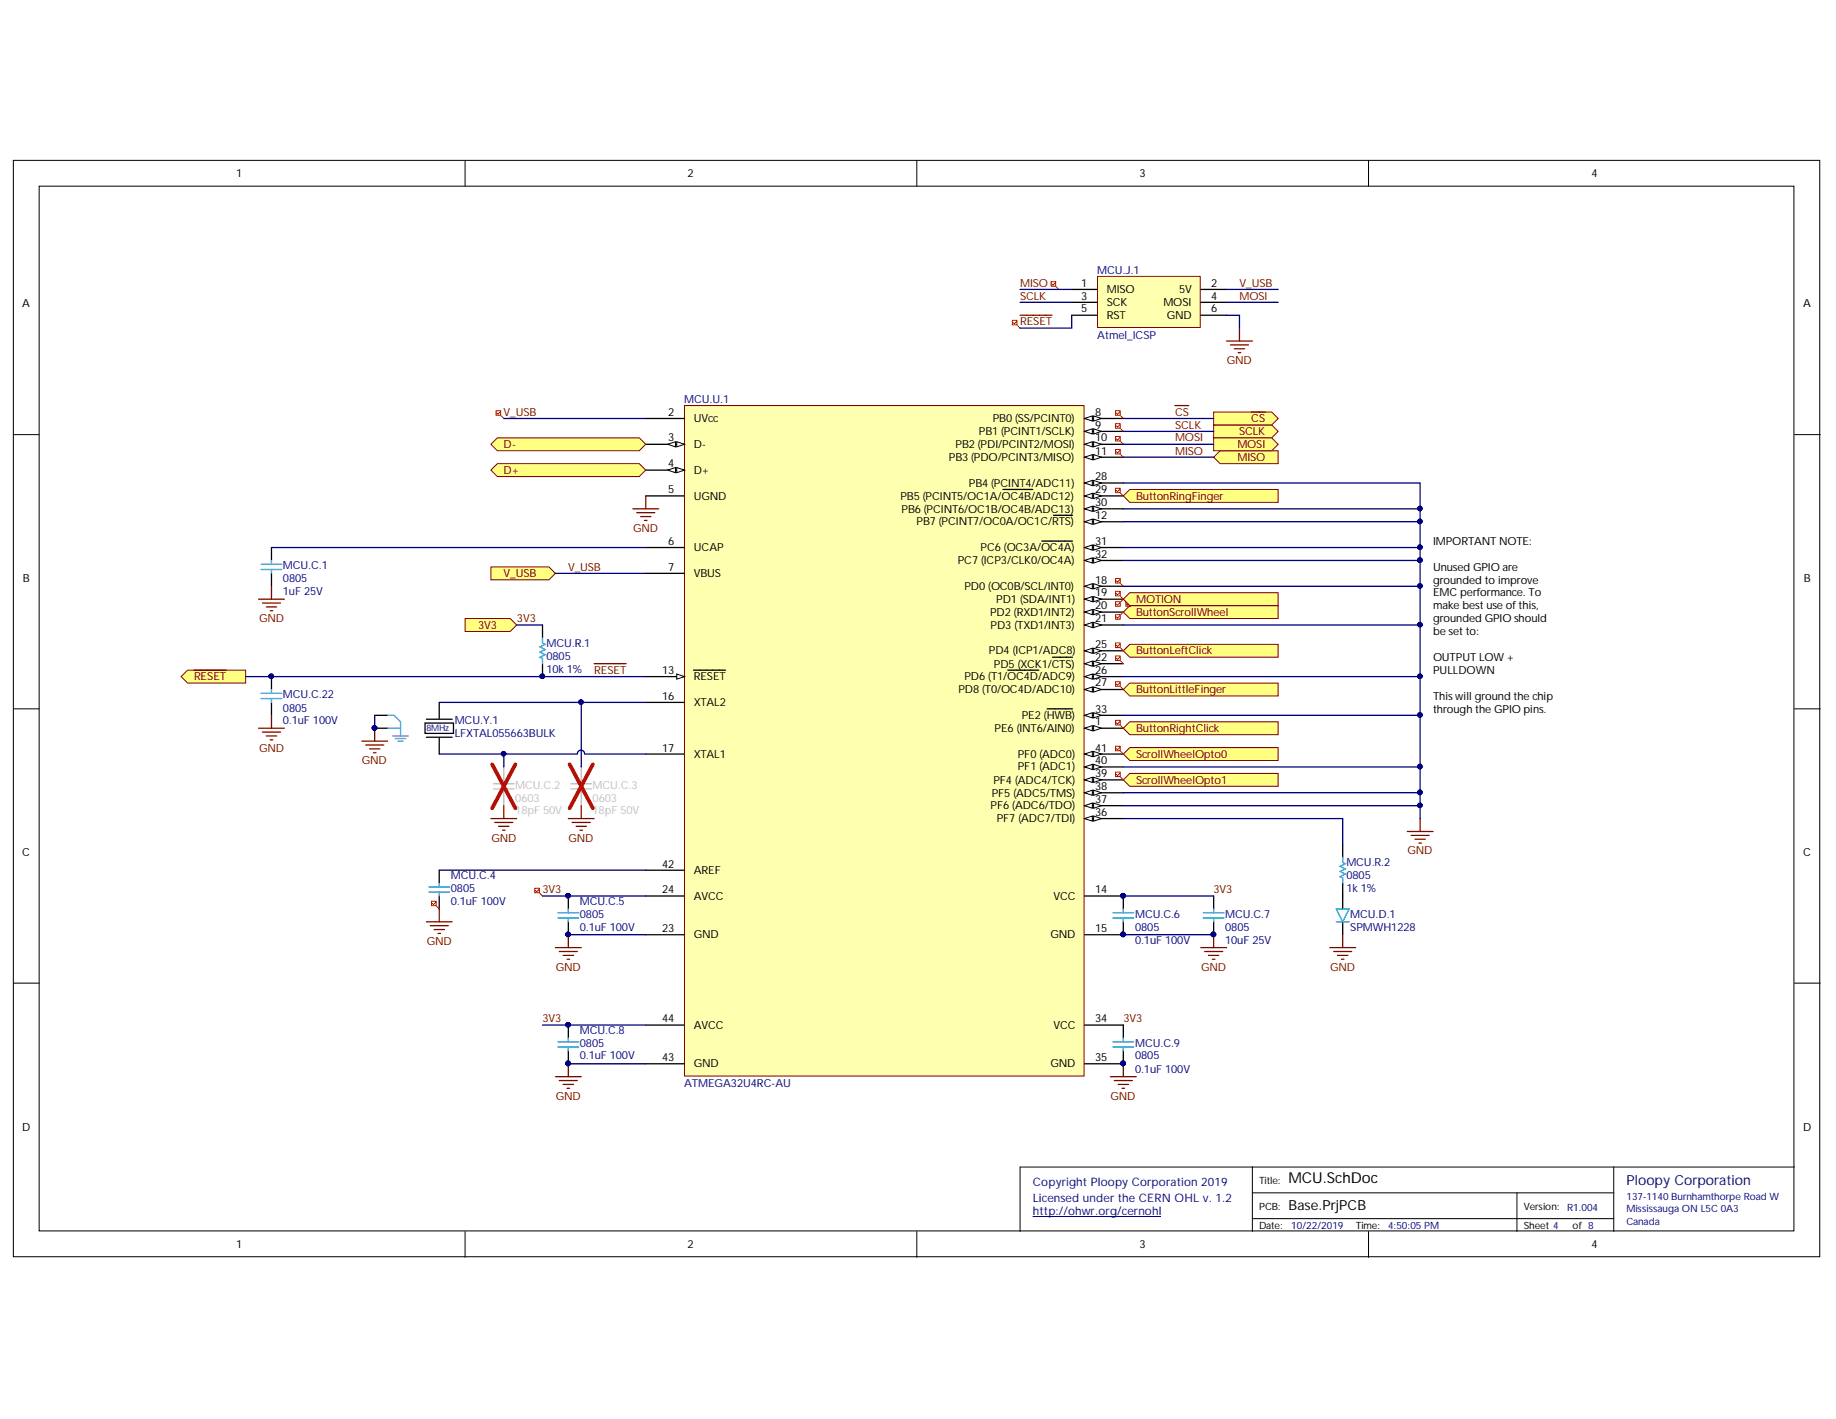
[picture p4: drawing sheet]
<svg xmlns="http://www.w3.org/2000/svg" width="279mm" height="216mm" viewBox="0 0 279 216" stroke-linecap="round" stroke-linejoin="round" font-family="sans-serif">
<g fill="#fff" stroke="#000" stroke-width=".15">
<path d="M2 24.4h274.9v166.8h-274.9z"/>
<path d="M6 28.3h267v159h-267z"/>
</g>
<g fill="none" stroke="#000" stroke-width=".15">
<path d="M70.8 24.4v3.9M139.5 24.4v3.9M208.3 24.4v3.9M2 66.1h4M273.1 66.1h3.9M2 107.9h4M273.1 107.9h3.9M2 149.6h4M273.1 149.6h3.9M190.6 177.6h-35.4v9.8M245.6 177.6v9.8M273.1 177.6h-82.5v9.8"/>
<path d="M70.8 187.4v3.9M139.5 187.4v3.9M190.6 181.5h55M190.6 185.4h55M208.3 187.4v3.9M230.8 181.5v5.9"/>
</g>
<path d="M157.2 185.1h19.4" fill="none" stroke="#000080" stroke-width=".15"/>
<path d="M104.2 61.7h60.8v102h-60.8z" fill="#ffffb0" stroke="#800000" stroke-width=".15"/>
<path d="M165.1 110.8h5.8" fill="none" stroke="#000" stroke-width=".2"/>
<path d="M165.1 110.8l1.1-.4v.8z" fill="#fff"/>
<path d="M165.1 110.8l1.1-.4v.8z" fill="none" stroke="#000" stroke-width=".15"/>
<path d="M166.4 110.4l1.2 .4-1.2 .4z" fill="#fff"/>
<path d="M166.4 110.4l1.2 .4-1.2 .4z" fill="none" stroke="#000" stroke-width=".15"/>
<path d="M98.3 63.7h5.9M98.3 67.6h5.9" fill="none" stroke="#000" stroke-width=".2"/>
<path d="M103 67.2l1.2 .4-1.2 .4z" fill="#fff"/>
<path d="M103 67.2l1.2 .4-1.2 .4z" fill="none" stroke="#000" stroke-width=".15"/>
<path d="M101.6 67.6l1.2-.4v.8z" fill="#fff"/>
<path d="M101.6 67.6l1.2-.4v.8z" fill="none" stroke="#000" stroke-width=".15"/>
<path d="M98.3 71.5h5.9" fill="none" stroke="#000" stroke-width=".2"/>
<path d="M103 71.1l1.2 .4-1.2 .4z" fill="#fff"/>
<path d="M103 71.1l1.2 .4-1.2 .4z" fill="none" stroke="#000" stroke-width=".15"/>
<path d="M101.6 71.5l1.2-.4v.8z" fill="#fff"/>
<path d="M101.6 71.5l1.2-.4v.8z" fill="none" stroke="#000" stroke-width=".15"/>
<path d="M98.3 75.5h5.9M165.1 63.7h5.8M98.3 83.3h5.9M98.3 87.2h5.9" fill="none" stroke="#000" stroke-width=".2"/>
<path d="M165.1 63.7l1.1-.4v.8z" fill="#fff"/>
<path d="M165.1 63.7l1.1-.4v.8z" fill="none" stroke="#000" stroke-width=".15"/>
<path d="M166.4 63.3l1.2 .4-1.2 .4z" fill="#fff"/>
<path d="M166.4 63.3l1.2 .4-1.2 .4z" fill="none" stroke="#000" stroke-width=".15"/>
<path d="M165.1 65.6h5.8" fill="none" stroke="#000" stroke-width=".2"/>
<path d="M165.1 65.6l1.1-.4v.8z" fill="#fff"/>
<path d="M165.1 65.6l1.1-.4v.8z" fill="none" stroke="#000" stroke-width=".15"/>
<path d="M166.4 65.2l1.2 .4-1.2 .4z" fill="#fff"/>
<path d="M166.4 65.2l1.2 .4-1.2 .4z" fill="none" stroke="#000" stroke-width=".15"/>
<path d="M165.1 67.6h5.8" fill="none" stroke="#000" stroke-width=".2"/>
<path d="M165.1 67.6l1.1-.4v.8z" fill="#fff"/>
<path d="M165.1 67.6l1.1-.4v.8z" fill="none" stroke="#000" stroke-width=".15"/>
<path d="M166.4 67.2l1.2 .4-1.2 .4z" fill="#fff"/>
<path d="M166.4 67.2l1.2 .4-1.2 .4z" fill="none" stroke="#000" stroke-width=".15"/>
<path d="M165.1 69.6h5.8" fill="none" stroke="#000" stroke-width=".2"/>
<path d="M165.1 69.6l1.1-.4v.8z" fill="#fff"/>
<path d="M165.1 69.6l1.1-.4v.8z" fill="none" stroke="#000" stroke-width=".15"/>
<path d="M166.4 69.2l1.2 .4-1.2 .4z" fill="#fff"/>
<path d="M166.4 69.2l1.2 .4-1.2 .4z" fill="none" stroke="#000" stroke-width=".15"/>
<path d="M165.1 79.4h5.8" fill="none" stroke="#000" stroke-width=".2"/>
<path d="M165.1 79.4l1.1-.4v.8z" fill="#fff"/>
<path d="M165.1 79.4l1.1-.4v.8z" fill="none" stroke="#000" stroke-width=".15"/>
<path d="M166.4 79l1.2 .4-1.2 .4z" fill="#fff"/>
<path d="M166.4 79l1.2 .4-1.2 .4z" fill="none" stroke="#000" stroke-width=".15"/>
<path d="M160.3 78.4h2.9M98.3 102.9h5.9" fill="none" stroke="#000" stroke-width=".2"/>
<path d="M103 102.6l1.2 .3-1.2 .4z" fill="#fff"/>
<path d="M103 102.6l1.2 .3-1.2 .4z" fill="none" stroke="#000" stroke-width=".15"/>
<path d="M165.1 89.2h5.8M98.3 106.9h5.9M98.3 114.7h5.9M105.5 102h4.9M165.1 136.3h5.8M165.1 142.2h5.8" fill="none" stroke="#000" stroke-width=".2"/>
<circle cx="170.9" cy="136.3" r=".35" fill="#000080" stroke="#000080" stroke-width=".15"/>
<path d="M165.1 89.2l1.1-.4v.8z" fill="#fff"/>
<path d="M165.1 89.2l1.1-.4v.8z" fill="none" stroke="#000" stroke-width=".15"/>
<path d="M166.4 88.8l1.2 .4-1.2 .4z" fill="#fff"/>
<path d="M166.4 88.8l1.2 .4-1.2 .4z" fill="none" stroke="#000" stroke-width=".15"/>
<path d="M165.1 91.2h5.8" fill="none" stroke="#000" stroke-width=".2"/>
<path d="M165.1 91.2l1.1-.4v.8z" fill="#fff"/>
<path d="M165.1 91.2l1.1-.4v.8z" fill="none" stroke="#000" stroke-width=".15"/>
<path d="M166.4 90.8l1.2 .4-1.2 .4z" fill="#fff"/>
<path d="M166.4 90.8l1.2 .4-1.2 .4z" fill="none" stroke="#000" stroke-width=".15"/>
<path d="M165.1 93.1h5.8" fill="none" stroke="#000" stroke-width=".2"/>
<path d="M165.1 93.1l1.1-.4v.8z" fill="#fff"/>
<path d="M165.1 93.1l1.1-.4v.8z" fill="none" stroke="#000" stroke-width=".15"/>
<path d="M166.4 92.7l1.2 .4-1.2 .4z" fill="#fff"/>
<path d="M166.4 92.7l1.2 .4-1.2 .4z" fill="none" stroke="#000" stroke-width=".15"/>
<path d="M165.1 95.1h5.8" fill="none" stroke="#000" stroke-width=".2"/>
<path d="M165.1 95.1l1.1-.4v.8z" fill="#fff"/>
<path d="M165.1 95.1l1.1-.4v.8z" fill="none" stroke="#000" stroke-width=".15"/>
<path d="M166.4 94.7l1.2 .4-1.2 .4z" fill="#fff"/>
<path d="M166.4 94.7l1.2 .4-1.2 .4z" fill="none" stroke="#000" stroke-width=".15"/>
<path d="M165.1 101h5.8" fill="none" stroke="#000" stroke-width=".2"/>
<path d="M165.1 101l1.1-.4v.8z" fill="#fff"/>
<path d="M165.1 101l1.1-.4v.8z" fill="none" stroke="#000" stroke-width=".15"/>
<path d="M166.4 100.6l1.2 .4-1.2 .4z" fill="#fff"/>
<path d="M166.4 100.6l1.2 .4-1.2 .4z" fill="none" stroke="#000" stroke-width=".15"/>
<path d="M160.2 100h3M165.1 99h5.8M98.3 136.3h5.9M98.3 142.2h5.9" fill="none" stroke="#000" stroke-width=".2"/>
<path d="M165.1 99l1.1-.4v.8z" fill="#fff"/>
<path d="M165.1 99l1.1-.4v.8z" fill="none" stroke="#000" stroke-width=".15"/>
<path d="M166.4 98.6l1.2 .4-1.2 .4z" fill="#fff"/>
<path d="M166.4 98.6l1.2 .4-1.2 .4z" fill="none" stroke="#000" stroke-width=".15"/>
<path d="M165.1 102.9h5.8" fill="none" stroke="#000" stroke-width=".2"/>
<path d="M165.1 102.9l1.1-.3v.7z" fill="#fff"/>
<path d="M165.1 102.9l1.1-.3v.7z" fill="none" stroke="#000" stroke-width=".15"/>
<path d="M166.4 102.6l1.2 .3-1.2 .4z" fill="#fff"/>
<path d="M166.4 102.6l1.2 .3-1.2 .4z" fill="none" stroke="#000" stroke-width=".15"/>
<path d="M153.4 102h4.7M165.1 104.9h5.8" fill="none" stroke="#000" stroke-width=".2"/>
<path d="M165.1 104.9l1.1-.4v.8z" fill="#fff"/>
<path d="M165.1 104.9l1.1-.4v.8z" fill="none" stroke="#000" stroke-width=".15"/>
<path d="M166.4 104.5l1.2 .4-1.2 .4z" fill="#fff"/>
<path d="M166.4 104.5l1.2 .4-1.2 .4z" fill="none" stroke="#000" stroke-width=".15"/>
<path d="M165.1 73.5h5.8" fill="none" stroke="#000" stroke-width=".2"/>
<path d="M165.1 73.5l1.1-.4v.8z" fill="#fff"/>
<path d="M165.1 73.5l1.1-.4v.8z" fill="none" stroke="#000" stroke-width=".15"/>
<path d="M166.4 73.1l1.2 .4-1.2 .4z" fill="#fff"/>
<path d="M166.4 73.1l1.2 .4-1.2 .4z" fill="none" stroke="#000" stroke-width=".15"/>
<path d="M165.1 75.5h5.8" fill="none" stroke="#000" stroke-width=".2"/>
<path d="M165.1 75.5l1.1-.4v.7z" fill="#fff"/>
<path d="M165.1 75.5l1.1-.4v.7z" fill="none" stroke="#000" stroke-width=".15"/>
<path d="M166.4 75.1l1.2 .4-1.2 .3z" fill="#fff"/>
<path d="M166.4 75.1l1.2 .4-1.2 .3z" fill="none" stroke="#000" stroke-width=".15"/>
<path d="M152.6 74.5h4.6M165.1 77.4h5.8" fill="none" stroke="#000" stroke-width=".2"/>
<path d="M165.1 77.4l1.1-.4v.8z" fill="#fff"/>
<path d="M165.1 77.4l1.1-.4v.8z" fill="none" stroke="#000" stroke-width=".15"/>
<path d="M166.4 77l1.2 .4-1.2 .4z" fill="#fff"/>
<path d="M166.4 77l1.2 .4-1.2 .4z" fill="none" stroke="#000" stroke-width=".15"/>
<path d="M165.1 83.3h5.8" fill="none" stroke="#000" stroke-width=".2"/>
<path d="M165.1 83.3l1.1-.4v.8z" fill="#fff"/>
<path d="M165.1 83.3l1.1-.4v.8z" fill="none" stroke="#000" stroke-width=".15"/>
<path d="M166.4 82.9l1.2 .4-1.2 .4z" fill="#fff"/>
<path d="M166.4 82.9l1.2 .4-1.2 .4z" fill="none" stroke="#000" stroke-width=".15"/>
<path d="M158.5 82.3h4.7M165.1 85.3h5.8" fill="none" stroke="#000" stroke-width=".2"/>
<path d="M165.1 85.3l1.1-.4v.8z" fill="#fff"/>
<path d="M165.1 85.3l1.1-.4v.8z" fill="none" stroke="#000" stroke-width=".15"/>
<path d="M166.4 84.9l1.2 .4-1.2 .4z" fill="#fff"/>
<path d="M166.4 84.9l1.2 .4-1.2 .4z" fill="none" stroke="#000" stroke-width=".15"/>
<path d="M165.1 108.8h5.8" fill="none" stroke="#000" stroke-width=".2"/>
<path d="M165.1 108.8l1.1-.4v.8z" fill="#fff"/>
<path d="M165.1 108.8l1.1-.4v.8z" fill="none" stroke="#000" stroke-width=".15"/>
<path d="M166.4 108.4l1.2 .4-1.2 .4z" fill="#fff"/>
<path d="M166.4 108.4l1.2 .4-1.2 .4z" fill="none" stroke="#000" stroke-width=".15"/>
<path d="M159.4 107.9h3.8M165.1 124.5h5.8M165.1 156h5.8M165.1 161.9h5.8" fill="none" stroke="#000" stroke-width=".2"/>
<path d="M165.1 124.5l1.1-.3v.7z" fill="#fff"/>
<path d="M165.1 124.5l1.1-.3v.7z" fill="none" stroke="#000" stroke-width=".15"/>
<path d="M166.4 124.2l1.2 .3-1.2 .4z" fill="#fff"/>
<path d="M166.4 124.2l1.2 .3-1.2 .4z" fill="none" stroke="#000" stroke-width=".15"/>
<path d="M165.1 122.6h5.8" fill="none" stroke="#000" stroke-width=".2"/>
<path d="M165.1 122.6l1.1-.4v.8z" fill="#fff"/>
<path d="M165.1 122.6l1.1-.4v.8z" fill="none" stroke="#000" stroke-width=".15"/>
<path d="M166.4 122.2l1.2 .4-1.2 .4z" fill="#fff"/>
<path d="M166.4 122.2l1.2 .4-1.2 .4z" fill="none" stroke="#000" stroke-width=".15"/>
<path d="M165.1 120.6h5.8" fill="none" stroke="#000" stroke-width=".2"/>
<path d="M165.1 120.6l1.1-.4v.8z" fill="#fff"/>
<path d="M165.1 120.6l1.1-.4v.8z" fill="none" stroke="#000" stroke-width=".15"/>
<path d="M166.4 120.2l1.2 .4-1.2 .4z" fill="#fff"/>
<path d="M166.4 120.2l1.2 .4-1.2 .4z" fill="none" stroke="#000" stroke-width=".15"/>
<path d="M165.1 118.7h5.8" fill="none" stroke="#000" stroke-width=".2"/>
<path d="M165.1 118.7l1.1-.4v.7z" fill="#fff"/>
<path d="M165.1 118.7l1.1-.4v.7z" fill="none" stroke="#000" stroke-width=".15"/>
<path d="M166.4 118.3l1.2 .4-1.2 .3z" fill="#fff"/>
<path d="M166.4 118.3l1.2 .4-1.2 .3z" fill="none" stroke="#000" stroke-width=".15"/>
<path d="M165.1 116.7h5.8" fill="none" stroke="#000" stroke-width=".2"/>
<path d="M165.1 116.7l1.1-.4v.8z" fill="#fff"/>
<path d="M165.1 116.7l1.1-.4v.8z" fill="none" stroke="#000" stroke-width=".15"/>
<path d="M166.4 116.3l1.2 .4-1.2 .4z" fill="#fff"/>
<path d="M166.4 116.3l1.2 .4-1.2 .4z" fill="none" stroke="#000" stroke-width=".15"/>
<path d="M165.1 114.7h5.8" fill="none" stroke="#000" stroke-width=".2"/>
<path d="M165.1 114.7l1.1-.4v.8z" fill="#fff"/>
<path d="M165.1 114.7l1.1-.4v.8z" fill="none" stroke="#000" stroke-width=".15"/>
<path d="M166.4 114.3l1.2 .4-1.2 .4z" fill="#fff"/>
<path d="M166.4 114.3l1.2 .4-1.2 .4z" fill="none" stroke="#000" stroke-width=".15"/>
<path d="M98.3 132.4h5.9M98.3 156h5.9M98.3 161.9h5.9" fill="none" stroke="#000" stroke-width=".2"/>
<circle cx="170.9" cy="136.3" r=".35" fill="#000080" stroke="#000080" stroke-width=".15"/>
<path d="M167 42.1h15.6v7.7h-15.6z" fill="#ffffb0" stroke="#800000" stroke-width=".15"/>
<path d="M163.1 44h3.9M163.1 46h3.9M163.1 48h3.9M182.7 44h4M182.7 46h4M182.7 48h4" fill="none" stroke="#000" stroke-width=".2"/>
<g fill="#ffff80" stroke="#800000" stroke-width=".15">
<path d="M74.7 67.6l1-1h21.6l1 1-1 1h-21.6z" fill-rule="evenodd"/>
<path d="M170.9 114.7l1-1h22.6v2h-22.6z" fill-rule="evenodd"/>
</g>
<path d="M155.2 48h4.9M186.7 51.9h3.9M187.2 52.5h2.8M187.8 53.1h1.6M188.4 53.7h.4M188.6 49.9v2M96.3 77.4h3.9M96.9 78h2.7M97.5 78.6h1.6M98.1 79.2h.4M98.3 75.5v1.9" fill="none" stroke="#800000" stroke-width=".2"/>
<path d="M74.7 71.5l1-1h21.6l1 1-1 1h-21.6z" fill-rule="evenodd" fill="#ffff80" stroke="#800000" stroke-width=".15"/>
<path d="M41.3 83.3v2M41.3 87.2v2" fill="none" stroke="#000" stroke-width=".2"/>
<path d="M39.7 86.6h3.2M39.7 85.9h3.2M41.3 85.3v.6M41.3 86.6v.6" fill="none" stroke="#009cca" stroke-width=".2"/>
<path d="M39.3 91.2h4M39.9 91.8h2.8M40.5 92.3h1.6M41.1 92.9h.4M41.3 89.2v2" fill="none" stroke="#800000" stroke-width=".2"/>
<g fill="#ffff80" stroke="#800000" stroke-width=".15">
<path d="M74.7 86.3h8.8l1 .9-1 1h-8.8z" fill-rule="evenodd"/>
<path d="M184.7 64.7h8.8l1 .9-1 1h-8.8z" fill-rule="evenodd"/>
<path d="M184.7 69.6l1-1h8.8v1.9h-8.8z" fill-rule="evenodd"/>
<path d="M184.7 62.7h8.8l1 1-1 1h-8.8z" fill-rule="evenodd"/>
</g>
<path d="M190.4 62.7h2.1" fill="none" stroke="#800000" stroke-width=".2"/>
<path d="M184.7 66.6h8.8l1 1-1 1h-8.8z" fill-rule="evenodd" fill="#ffff80" stroke="#800000" stroke-width=".15"/>
<g fill="none" stroke="#800000" stroke-width=".2">
<path d="M178.8 61.7h2.1M55.1 112.8h3.9M55.7 113.4h2.7M56.2 113.9h1.6M56.8 114.5h.4M57 110.8v2M90.4 101h4.9M66.8 138.3v2M74.7 124.5h3.9M75.3 125.1h2.7M75.9 125.7h1.6M76.5 126.3h.4"/>
<path d="M76.7 122.6v1.9M86.5 124.5h3.9M87.1 125.1h2.7M87.7 125.7h1.5M88.3 126.3h.3M88.5 122.6v1.9M64.9 140.3h3.9M65.5 140.8h2.7M66.1 141.4h1.5M66.6 142h.4M84.5 144.2h4M85.1 144.8h2.8"/>
<path d="M85.7 145.4h1.6M86.3 145.9h.4M86.5 142.2v2M182.7 144.2h4M183.3 144.8h2.8M183.9 145.4h1.6M184.5 145.9h.4M184.7 142.2v2M84.5 163.8h4M85.1 164.4h2.8M85.7 165h1.6M86.3 165.6h.4"/>
<path d="M86.5 161.9v1.9M169 163.8h3.9M169.6 164.4h2.7M170.2 165h1.5M170.7 165.6h.4M170.9 161.9v1.9"/>
</g>
<g fill="none" stroke="#000" stroke-width=".2">
<path d="M82.6 95.1v2M57 110.8h2M57 108.8h2M64.7 110h4.3v1.6h-4.3zM64.9 109.4h3.9M64.9 112.2h3.9M66.8 106.9v2.4M66.8 112.3v2.4M82.6 101v1.9M66.8 132.4v2M66.8 136.3v2M86.5 136.3v2"/>
<path d="M170.9 136.3v2M184.7 136.3v2M86.5 140.3v1.9M86.5 156v1.9M86.5 159.9v2M170.9 156v1.9M184.7 140.3v1.9"/>
</g>
<g fill="#000080" stroke="#000080" stroke-width=".15">
<circle cx="82.5" cy="102.9" r=".35"/>
<circle cx="57" cy="110.8" r=".35"/>
<circle cx="170.9" cy="136.3" r=".35"/>
<circle cx="184.7" cy="142.2" r=".35"/>
<circle cx="86.4" cy="161.8" r=".35"/>
<circle cx="86.5" cy="136.3" r=".35"/>
<circle cx="86.5" cy="142.2" r=".35"/>
<circle cx="86.5" cy="155.9" r=".35"/>
</g>
<g fill="none" stroke="#009cca" stroke-width=".2">
<path d="M82.6 97.1v.7l.4 .2-.8 .4 .8 .4-.8 .4 .8 .4-.8 .4 .4 .2v.8M65.3 135.7h3.1M65.3 135h3.1M66.8 134.4v.6M66.8 135.7v.6M84.9 139.7h3.2M84.9 138.9h3.2M86.5 138.3v.6M86.5 139.7v.6M169.4 139.7h3.1M169.4 138.9h3.1M170.9 138.3v.6"/>
<path d="M183.1 139.7h3.2M183.1 138.9h3.2M184.7 138.3v.6M184.7 139.7v.6M84.9 159.3h3.2M84.9 158.5h3.2M86.5 157.9v.6M86.5 159.3v.6M169.4 159.3h3.1M169.4 158.5h3.1M170.9 157.9v.6"/>
</g>
<path d="M59 110.8h2v1.2M59 108.8h1l1 1v1M59.8 112h2.3M60.2 112.4h1.5M60.6 112.8h.7" fill="none" stroke="#4a86e8" stroke-width=".2"/>
<path d="M75.1 119.2h3.1M76.7 116.7v2.5M86.9 119.2h3.1M88.5 116.7v2.5M75.1 120h3.1M76.7 120v2.6M86.9 120h3.1M88.5 120v2.6" fill="none" stroke="#c0bebc" stroke-width=".2"/>
<path d="M74.9 116.3l3.5 6.7M78.4 116.3l-3.5 6.7M86.7 116.3l3.5 6.7M90.2 116.3l-3.5 6.7" fill="none" stroke="#f00" stroke-width=".59"/>
<path d="M218.1 81.3h19.5v33.3h-19.5z" fill="#fff" stroke="#fff" stroke-width=".15"/>
<g fill="#ffff80" stroke="#800000" stroke-width=".15">
<path d="M170.9 93.1l1-1h22.6v2h-22.6z" fill-rule="evenodd"/>
<path d="M170.9 99l1-1h22.6v2h-22.6z" fill-rule="evenodd"/>
<path d="M170.9 118.7l1-1h22.6v1.9h-22.6z" fill-rule="evenodd"/>
<path d="M70.8 94.1h6.8l1 1-1 1h-6.8z" fill-rule="evenodd"/>
</g>
<path d="M214.2 126.5h3.9M214.7 127.1h2.8M215.3 127.7h1.6M215.9 128.3h.4M216.1 124.5v2" fill="none" stroke="#800000" stroke-width=".2"/>
<path d="M204.3 136.3v2M204.3 140.3v1.9" fill="none" stroke="#000" stroke-width=".2"/>
<path d="M203.4 138.3h1.9l-1 2z" fill="#fff"/>
<path d="M203.4 138.3h1.9l-1 2zM204.3 130.4v.8l.4 .2-.8 .4 .8 .4-.8 .4 .8 .4-.8 .4 .4 .2v.8M203.4 140.3h1.9" fill="none" stroke="#009cca" stroke-width=".2"/>
<path d="M204.3 128.5v1.9M204.3 134.4v1.9" fill="none" stroke="#000" stroke-width=".2"/>
<path d="M202.4 144.2h3.9M203 144.8h2.7M203.5 145.4h1.6M204.1 145.9h.4M204.3 142.2v2" fill="none" stroke="#800000" stroke-width=".2"/>
<g fill="none" stroke="#f00" stroke-width=".15">
<path d="M154.1 48.7h.7v.7h-.7zM154.7 48.9l-.4 .4-.2-.2M154.8 49.5l.4 .4M159.9 42.9h.8v.6h-.8zM160.6 43l-.4 .4-.2-.2M160.7 43.6l.4 .4M75.5 62.5h.7v.7h-.7zM76.2 62.6l-.4 .4-.2-.2M76.3 63.3l.4 .4M169.8 62.5h.7v.7h-.7zM169.8 74.3h.7v.7h-.7zM169.8 64.5h.7v.6h-.7z"/>
<path d="M169.8 68.4h.7v.7h-.7zM169.8 66.4h.7v.7h-.7zM170.5 62.6l-.4 .4-.2-.2M170.5 74.4l-.4 .4-.2-.2M170.5 64.6l-.4 .4-.2-.2M170.5 68.5l-.4 .4-.2-.2M170.5 66.6l-.4 .4-.2-.2M170.6 63.3l.3 .4M170.6 75.1l.3 .4M170.6 65.2l.3 .4M170.6 69.2l.3 .4M170.6 67.2l.3 .4"/>
<path d="M169.8 88h.7v.7h-.7zM169.8 97.8h.7v.7h-.7zM169.8 99.8h.7v.7h-.7zM170.5 88.2l-.4 .4-.2-.2M170.5 98l-.4 .4-.2-.2M170.5 99.9l-.4 .4-.2-.2M170.6 88.8l.3 .4M170.6 98.6l.3 .4M169.8 103.7h.7v.7h-.7zM169.8 113.5h.7v.7h-.7zM169.8 117.5h.7v.7h-.7zM170.5 103.9l-.4 .4-.2-.2"/>
<path d="M170.5 113.7l-.4 .4-.2-.2M170.5 117.6l-.4 .4-.2-.2M170.6 100.6l.3 .4M170.6 104.5l.3 .4M170.6 114.3l.3 .4M170.6 118.3l.3 .4M65.7 137.1h.7v.7h-.7zM66.4 137.3l-.4 .3-.2-.2M66.5 137.9l.3 .4M81.4 135.1h.7v.7h-.7zM82.1 135.3l-.4 .4-.2-.2M82.2 135.9l.4 .4"/>
</g>
<g fill="#ffff80" stroke="#800000" stroke-width=".15">
<path d="M170.9 75.5l1-1h22.6v1.9h-22.6z" fill-rule="evenodd"/>
<path d="M170.9 104.9l1-1h22.6v2h-22.6z" fill-rule="evenodd"/>
<path d="M170.9 110.8l1-1h22.6v2h-22.6z" fill-rule="evenodd"/>
<path d="M27.6 102.9l.9-.9h8.9v1.9h-8.9z" fill-rule="evenodd"/>
</g>
<path d="M29.5 102h4.9M39.3 110.8h4M39.9 111.4h2.8M40.5 112h1.6M41.1 112.6h.4M41.3 108.8v2" fill="none" stroke="#800000" stroke-width=".2"/>
<path d="M41.3 102.9v2M41.3 106.9v1.9" fill="none" stroke="#000" stroke-width=".2"/>
<circle cx="41.3" cy="102.9" r=".35" fill="#000080" stroke="#000080" stroke-width=".15"/>
<path d="M39.7 106.3h3.2M39.7 105.5h3.2M41.3 104.9v.6M41.3 106.3v.6" fill="none" stroke="#009cca" stroke-width=".2"/>
<path d="M169.8 90h.7v.7h-.7zM169.8 91.6h.7v.6h-.7zM170.5 90.1l-.4 .4-.2-.2M170.5 91.7l-.4 .4-.2-.2M170.6 90.8l.7 .8M170.9 91.2l-.3 .4M171.3 91.6h.7v.6h-.7zM172 91.7l-.4 .4-.2-.2M169.8 109.6h.7v.7h-.7zM170.5 109.8l-.4 .4-.2-.2M170.6 110.4l.3 .4" fill="none" stroke="#f00" stroke-width=".15"/>
<path d="M170.9 91.2l1-1h22.6v1.9h-22.6z" fill-rule="evenodd" fill="#ffff80" stroke="#800000" stroke-width=".15"/>
<g fill="none" stroke="#000080" stroke-width=".2">
<path d="M155.2 44h7.9M155.2 46h7.9M163.1 48v1.9h-7.9M186.7 48h1.9v1.9M186.7 44h7.8M186.7 46h7.8M76.7 63.7h21.6M170.9 73.5h45.2v5.9h-45.2M170.9 63.7h13.8M170.9 65.6h13.8M170.9 67.6h13.8M170.9 69.6h13.8"/>
<path d="M170.9 77.4h45.2M216.1 79.4v3.9M41.3 83.3h57M78.6 95.1h4M84.5 87.2h13.8M170.9 83.3h45.2v2M170.9 95.1h45.2M170.9 85.3h45.2M170.9 89.2h45.2M216.1 85.3v39.2M37.4 102.9h60.9M57 108.8v2"/>
<path d="M66.8 106.9h31.5M76.7 114.7v2M88.5 106.9v9.8M89 114.7a.55 .55 0 0 0-.6-.6 .55 .55 0 0 0-.5 .6h-21.1M89 114.7h9.3M170.9 116.7h45.2M170.9 108.8h45.2M170.9 102.9h45.2M66.8 132.4h31.5M82.6 136.3h15.7M170.9 124.5h33.4v4M170.9 136.3h13.8"/>
<path d="M170.9 122.6h45.2M170.9 120.6h45.2M82.6 156h15.7M86.5 142.2h11.8M170.9 142.2h13.8M86.5 161.9h11.8"/>
</g>
<g fill="#000080" stroke="#000080" stroke-width=".15">
<circle cx="82.5" cy="102.9" r=".35"/>
<circle cx="41.3" cy="102.9" r=".35"/>
<circle cx="57" cy="110.8" r=".35"/>
<circle cx="76.6" cy="114.7" r=".35"/>
<circle cx="88.4" cy="106.8" r=".35"/>
<circle cx="184.7" cy="142.2" r=".35"/>
<circle cx="170.9" cy="136.3" r=".35"/>
<circle cx="86.5" cy="136.3" r=".35"/>
<circle cx="86.5" cy="142.2" r=".35"/>
<circle cx="86.5" cy="155.9" r=".35"/>
<circle cx="86.4" cy="161.8" r=".35"/>
<circle cx="216.1" cy="122.5" r=".35"/>
<circle cx="216.1" cy="120.6" r=".35"/>
<circle cx="216.1" cy="116.6" r=".35"/>
<circle cx="216.1" cy="108.8" r=".35"/>
<circle cx="216.1" cy="102.9" r=".35"/>
<circle cx="216.1" cy="95" r=".35"/>
<circle cx="216.1" cy="85.2" r=".35"/>
<circle cx="216.1" cy="79.3" r=".35"/>
<circle cx="216.1" cy="77.4" r=".35"/>
<circle cx="216.1" cy="83.3" r=".35"/>
<circle cx="216.1" cy="89.2" r=".35"/>
</g>
<path d="M169.8 93.5h.7v.7h-.7zM170.5 93.7l-.4 .4-.2-.2M170.9 93.1l-.3 .4" fill="none" stroke="#f00" stroke-width=".15"/>
<g font-size="2.8" fill="#000080">
<text x="170.4" y="141.7">PIMCU0C0601</text>
<text x="170.4" y="161.4">PIMCU0C0901</text>
</g>
<text font-size="2.3" x="196.1" y="180.1">MCU.SchDoc</text>
<text font-size="2.1" x="196.1" y="184">Base.PrjPCB</text>
<text font-size="2.1" fill="#000080" x="247.5" y="180.3">Ploopy Corporation</text>
<g font-size="1.8" fill="#000080">
<text x="157.2" y="180.4">Copyright Ploopy Corporation 2019</text>
<text x="157.2" y="182.9">Licensed under the CERN OHL v. 1.2</text>
<text x="157.2" y="184.9">http://ohwr.org/cernohl</text>
</g>
<g font-size="1.7">
<text x="36" y="26.9">1</text>
<text x="104.6" y="26.9">2</text>
<text x="173.4" y="26.9">3</text>
<text x="242.2" y="26.9">4</text>
<text x="3.4" y="46.8">A</text>
<text x="164.5" y="43.6">1</text>
<text x="164.5" y="45.6">3</text>
<text x="164.5" y="47.5">5</text>
<text x="168.4" y="44.6">MISO</text>
<text x="168.4" y="46.6">SCK</text>
<text x="177.1" y="46.6">MOSI</text>
<text x="179.4" y="44.6">5V</text>
<text x="184.3" y="43.6">2</text>
<text x="184.3" y="45.6">4</text>
<text x="184.3" y="47.5">6</text>
<text x="274.4" y="46.8">A</text>
<text x="168.4" y="48.5">RST</text>
<text x="177.6" y="48.5">GND</text>
<text x="101.7" y="63.3">2</text>
<text x="105.6" y="64.3">UVcc</text>
<text x="151.1" y="64.3">PB0(SS/PCINT0)</text>
<text x="166.6" y="63.3">8</text>
<text x="166.6" y="65.2">9</text>
<text x="101.7" y="67.2">3</text>
<text x="101.7" y="71.1">4</text>
<text x="105.6" y="68.2">D-</text>
<text x="144.4" y="70.1">PB3(PDO/PCINT3/MISO)</text>
<text x="145.4" y="68.2">PB2(PDI/PCINT2/MOSI)</text>
<text x="149" y="66.2">PB1 (PCINT1/SCLK)</text>
<text x="166.6" y="67.2">10</text>
<text x="166.6" y="69.2">11</text>
<text x="101.7" y="75">5</text>
<text x="105.6" y="72.1">D+</text>
<text x="105.6" y="76">UGND</text>
<text x="137" y="76">PB5(PCINT5/OC1A/OC4B/ADC12)</text>
<text x="137.2" y="78">PB6(PCINT6/OC1B/OC4B/ADC13)</text>
<text x="147.4" y="74.1">PB4(PCINT4/ADC11)</text>
<text x="166.6" y="73.1">28</text>
<text x="166.6" y="75">29</text>
<text x="166.6" y="77">30</text>
<text x="101.7" y="82.9">6</text>
<text x="105.6" y="83.9">UCAP</text>
<text x="139.5" y="79.9">PB7 (PCINT7/OC0A/OC1C/RTS)</text>
<text x="149.2" y="83.9">PC6 (OC3A/OC4A)</text>
<text x="166.6" y="79">12</text>
<text x="166.6" y="82.9">31</text>
<text x="218.1" y="82.9">I</text>
<text x="218.5" y="82.9">MPORTANT NOTE:</text>
<text x="3.5" y="88.6">B</text>
<text x="101.7" y="86.9">7</text>
<text x="105.6" y="87.8">VBUS</text>
<text x="145.8" y="85.8">PC7 (ICP3/CLK0/OC4A)</text>
<text x="146.8" y="89.7">PD0(OC0B/SCL/INT0)</text>
<text x="166.6" y="88.8">18</text>
<text x="166.6" y="84.8">32</text>
<text x="218.1" y="86.9">Unused GPIO are</text>
<text x="218.1" y="88.8">grounded to improve</text>
<text x="274.5" y="88.6">B</text>
<text x="150.7" y="93.7">PD2(RXD1/INT2)</text>
<text x="150.7" y="95.7">PD3(TXD1/INT3)</text>
<text x="151.6" y="91.8">PD1 (SDA/INT1)</text>
<text x="166.6" y="90.7">19</text>
<text x="166.6" y="92.7">20</text>
<text x="166.6" y="94.6">21</text>
<text x="218.1" y="90.7">EMC performance. To</text>
<text x="218.1" y="92.7">make bestuse ofthis,</text>
<text x="218.1" y="94.6">grounded GPIO should</text>
<text x="150.5" y="99.5">PD4(ICP1/ADC8)</text>
<text x="151.3" y="101.6">PD5(XCK1/CTS)</text>
<text x="166.6" y="100.6">22</text>
<text x="166.6" y="98.6">25</text>
<text x="218.1" y="96.7">be setto:</text>
<text x="218.1" y="100.6">OUTPUT LOW+</text>
<text x="100.8" y="102.5">13</text>
<text x="100.8" y="106.5">16</text>
<text x="105.6" y="103.5">RESET</text>
<text x="105.6" y="107.4">XTAL2</text>
<text x="145.8" y="105.5">PD8(T0/OC4D/ADC10)</text>
<text x="146.8" y="103.5">PD6 (T1/OC4D/ADC9)</text>
<text x="166.6" y="102.5">26</text>
<text x="166.6" y="104.5">27</text>
<text x="218.1" y="102.5">PULLDOWN</text>
<text x="218.1" y="106.5">Thiswill ground the chip</text>
<text x="151.3" y="111.4">PE6 (INT6/AIN0)</text>
<text x="155.5" y="109.4">PE2(HWB)</text>
<text x="166.6" y="110.4">1</text>
<text x="166.6" y="108.4">33</text>
<text x="218.1" y="108.4">through the GPIO pins.</text>
<text x="100.8" y="114.3">17</text>
<text x="105.6" y="115.3">XTAL1</text>
<text x="151.2" y="119.3">PF4(ADC4/TCK)</text>
<text x="154.9" y="117.2">PF1 (ADC1)</text>
<text x="154.9" y="115.3">PF0(ADC0)</text>
<text x="166.6" y="118.2">39</text>
<text x="166.6" y="116.3">40</text>
<text x="166.6" y="114.3">41</text>
<text x="150.7" y="123.1">PF6 (ADC6/TDO)</text>
<text x="150.9" y="121.2">PF5(ADC5/TMS)</text>
<text x="151.7" y="125.1">PF7 (ADC7/TDI)</text>
<text x="166.6" y="124.2">36</text>
<text x="166.6" y="122.1">37</text>
<text x="166.6" y="120.2">38</text>
<text x="3.4" y="130.2">C</text>
<text x="274.4" y="130.2">C</text>
<text x="100.8" y="135.9">24</text>
<text x="100.8" y="132">42</text>
<text x="105.6" y="136.9">AVCC</text>
<text x="105.6" y="133">AREF</text>
<text x="160.3" y="136.9">VCC</text>
<text x="166.6" y="135.9">14</text>
<text x="100.8" y="141.8">23</text>
<text x="105.6" y="142.8">GND</text>
<text x="159.9" y="142.8">GND</text>
<text x="166.6" y="141.8">15</text>
<text x="100.8" y="155.5">44</text>
<text x="166.6" y="155.5">34</text>
<text x="100.8" y="161.5">43</text>
<text x="105.6" y="156.5">AVCC</text>
<text x="160.3" y="156.5">VCC</text>
<text x="166.6" y="161.5">35</text>
<text x="105.6" y="162.4">GND</text>
<text x="159.9" y="162.4">GND</text>
<text x="3.4" y="172">D</text>
<text x="274.4" y="172">D</text>
<text x="36" y="189.9">1</text>
<text x="104.6" y="189.9">2</text>
<text x="173.4" y="189.9">3</text>
<text x="242.2" y="189.9">4</text>
</g>
<g font-size="1.7" fill="#000080">
<text x="167" y="41.7">MCU.J.1</text>
<text x="167" y="51.5">Atmel_ICSP</text>
<text x="104.1" y="61.3">MCU.U.1</text>
<text x="43.1" y="86.6">MCU.C.1</text>
<text x="43.1" y="88.6">0805</text>
<text x="43.1" y="90.6">1uF 25V</text>
<text x="83.2" y="98.4">MCU.R.1</text>
<text x="83.2" y="100.4">0805</text>
<text x="43.1" y="106.2">MCU.C.22</text>
<text x="83.2" y="102.3">10k1%</text>
<text x="43.1" y="110.2">0.1uF 100V</text>
<text x="43.1" y="108.3">0805</text>
<text x="69.2" y="110.2">MCU.Y.1</text>
<text x="69.2" y="112.1">LFXTAL055663BULK</text>
<text x="204.9" y="131.8">MCU.R.2</text>
<text x="68.6" y="137.7">0.1uF 100V</text>
<text x="68.6" y="133.7">MCU.C.4</text>
<text x="68.6" y="135.7">0805</text>
<text x="88.2" y="137.7">MCU.C.5</text>
<text x="204.9" y="135.7">1k1%</text>
<text x="204.9" y="133.7">0805</text>
<text x="88.2" y="141.6">0.1uF 100V</text>
<text x="88.2" y="139.6">0805</text>
<text x="172.7" y="143.6">0.1uF 100V</text>
<text x="172.7" y="139.6">MCU.C.6</text>
<text x="172.7" y="141.6">0805</text>
<text x="186.4" y="143.6">10uF 25V</text>
<text x="186.4" y="139.6">MCU.C.7</text>
<text x="186.4" y="141.6">0805</text>
<text x="205.5" y="139.6">MCU.D.1</text>
<text x="205.5" y="141.6">SPMWH1228</text>
<text x="88.2" y="161.2">0.1uF 100V</text>
<text x="88.2" y="157.3">MCU.C.8</text>
<text x="88.2" y="159.3">0805</text>
<text x="172.7" y="159.3">MCU.C.9</text>
<text x="172.7" y="161.2">0805</text>
<text x="104.1" y="165.3">ATMEGA32U4RC-AU</text>
<text x="172.7" y="163.2">0.1uF 100V</text>
</g>
<g font-size="1.7" fill="#800000">
<text x="155.2" y="45.6">SCLK</text>
<text x="155.2" y="43.6">MISO</text>
<text x="188.6" y="45.6">MOSI</text>
<text x="188.6" y="43.6">V_USB</text>
<text x="155.2" y="49.5">RESET</text>
<text x="186.7" y="55.4">GND</text>
<text x="76.6" y="63.3">V_USB</text>
<text x="178.8" y="63.3">CS</text>
<text x="178.8" y="65.2">SCLK</text>
<text x="190.4" y="64.3">CS</text>
<text x="76.6" y="68.2">D-</text>
<text x="178.8" y="67.2">MOSI</text>
<text x="178.8" y="69.2">MISO</text>
<text x="188.3" y="70.1">MISO</text>
<text x="188.3" y="68.2">MOSI</text>
<text x="188.6" y="66.2">SCLK</text>
<text x="76.6" y="72.1">D+</text>
<text x="172.9" y="76">ButtonRingFinger</text>
<text x="96.4" y="80.9">GND</text>
<text x="76.6" y="87.8">V_USB</text>
<text x="86.5" y="86.9">V_USB</text>
<text x="39.4" y="94.6">GND</text>
<text x="72.8" y="95.7">3V3</text>
<text x="78.7" y="94.6">3V3</text>
<text x="172.9" y="93.7">ButtonScrollWheel</text>
<text x="172.9" y="91.8">MOTION</text>
<text x="172.9" y="99.5">ButtonLeftClick</text>
<text x="29.5" y="103.5">RESET</text>
<text x="90.4" y="102.5">RESET</text>
<text x="172.9" y="105.5">ButtonLittleFinger</text>
<text x="172.9" y="111.4">ButtonRightClick</text>
<text x="39.4" y="114.3">GND</text>
<text x="55.1" y="116.3">GND</text>
<text x="172.9" y="115.3">ScrollWheelOpto0</text>
<text x="172.9" y="119.3">ScrollWheelOpto1</text>
<text x="74.8" y="128">GND</text>
<text x="86.5" y="128">GND</text>
<text x="214.2" y="130">GND</text>
<text x="82.6" y="135.9">3V3</text>
<text x="184.7" y="135.9">3V3</text>
<text x="65" y="143.8">GND</text>
<text x="84.6" y="147.7">GND</text>
<text x="182.8" y="147.7">GND</text>
<text x="202.4" y="147.7">GND</text>
<text x="82.6" y="155.5">3V3</text>
<text x="171" y="155.5">3V3</text>
<text x="84.6" y="167.3">GND</text>
<text x="169" y="167.3">GND</text>
</g>
<g font-size="1.7" fill="#c0bebc">
<text x="78.4" y="123.9">18pF 50V</text>
<text x="78.4" y="120">MCU.C.2</text>
<text x="78.4" y="122">0603</text>
<text x="90.2" y="123.9">18pF 50V</text>
<text x="90.2" y="120">MCU.C.3</text>
<text x="90.2" y="122">0603</text>
</g>
<g font-size="1.5">
<text x="191.6" y="180.1">Title:</text>
<text x="191.6" y="184">PCB:</text>
<text x="231.9" y="184">Version:</text>
<text x="191.6" y="187">Date:</text>
<text x="206.3" y="187">Time:</text>
<text x="231.9" y="187">Sheet 4</text>
<text x="239.3" y="187">of 8</text>
</g>
<g font-size="1.5" fill="#000080">
<text x="238.5" y="184.3">R1.004</text>
<text x="247.5" y="184.5">Mississauga ON L5C 0A3</text>
<text x="247.5" y="182.5">137-1140 Burnhamthorpe Road W</text>
<text x="196.5" y="187">10/22/2019</text>
<text x="211.2" y="187">4:50:05 PM</text>
<text x="247.5" y="186.4">Canada</text>
</g>
<text font-size="1.4" fill="#000080" x="64.9" y="111.2">8MHz</text>
</svg>
